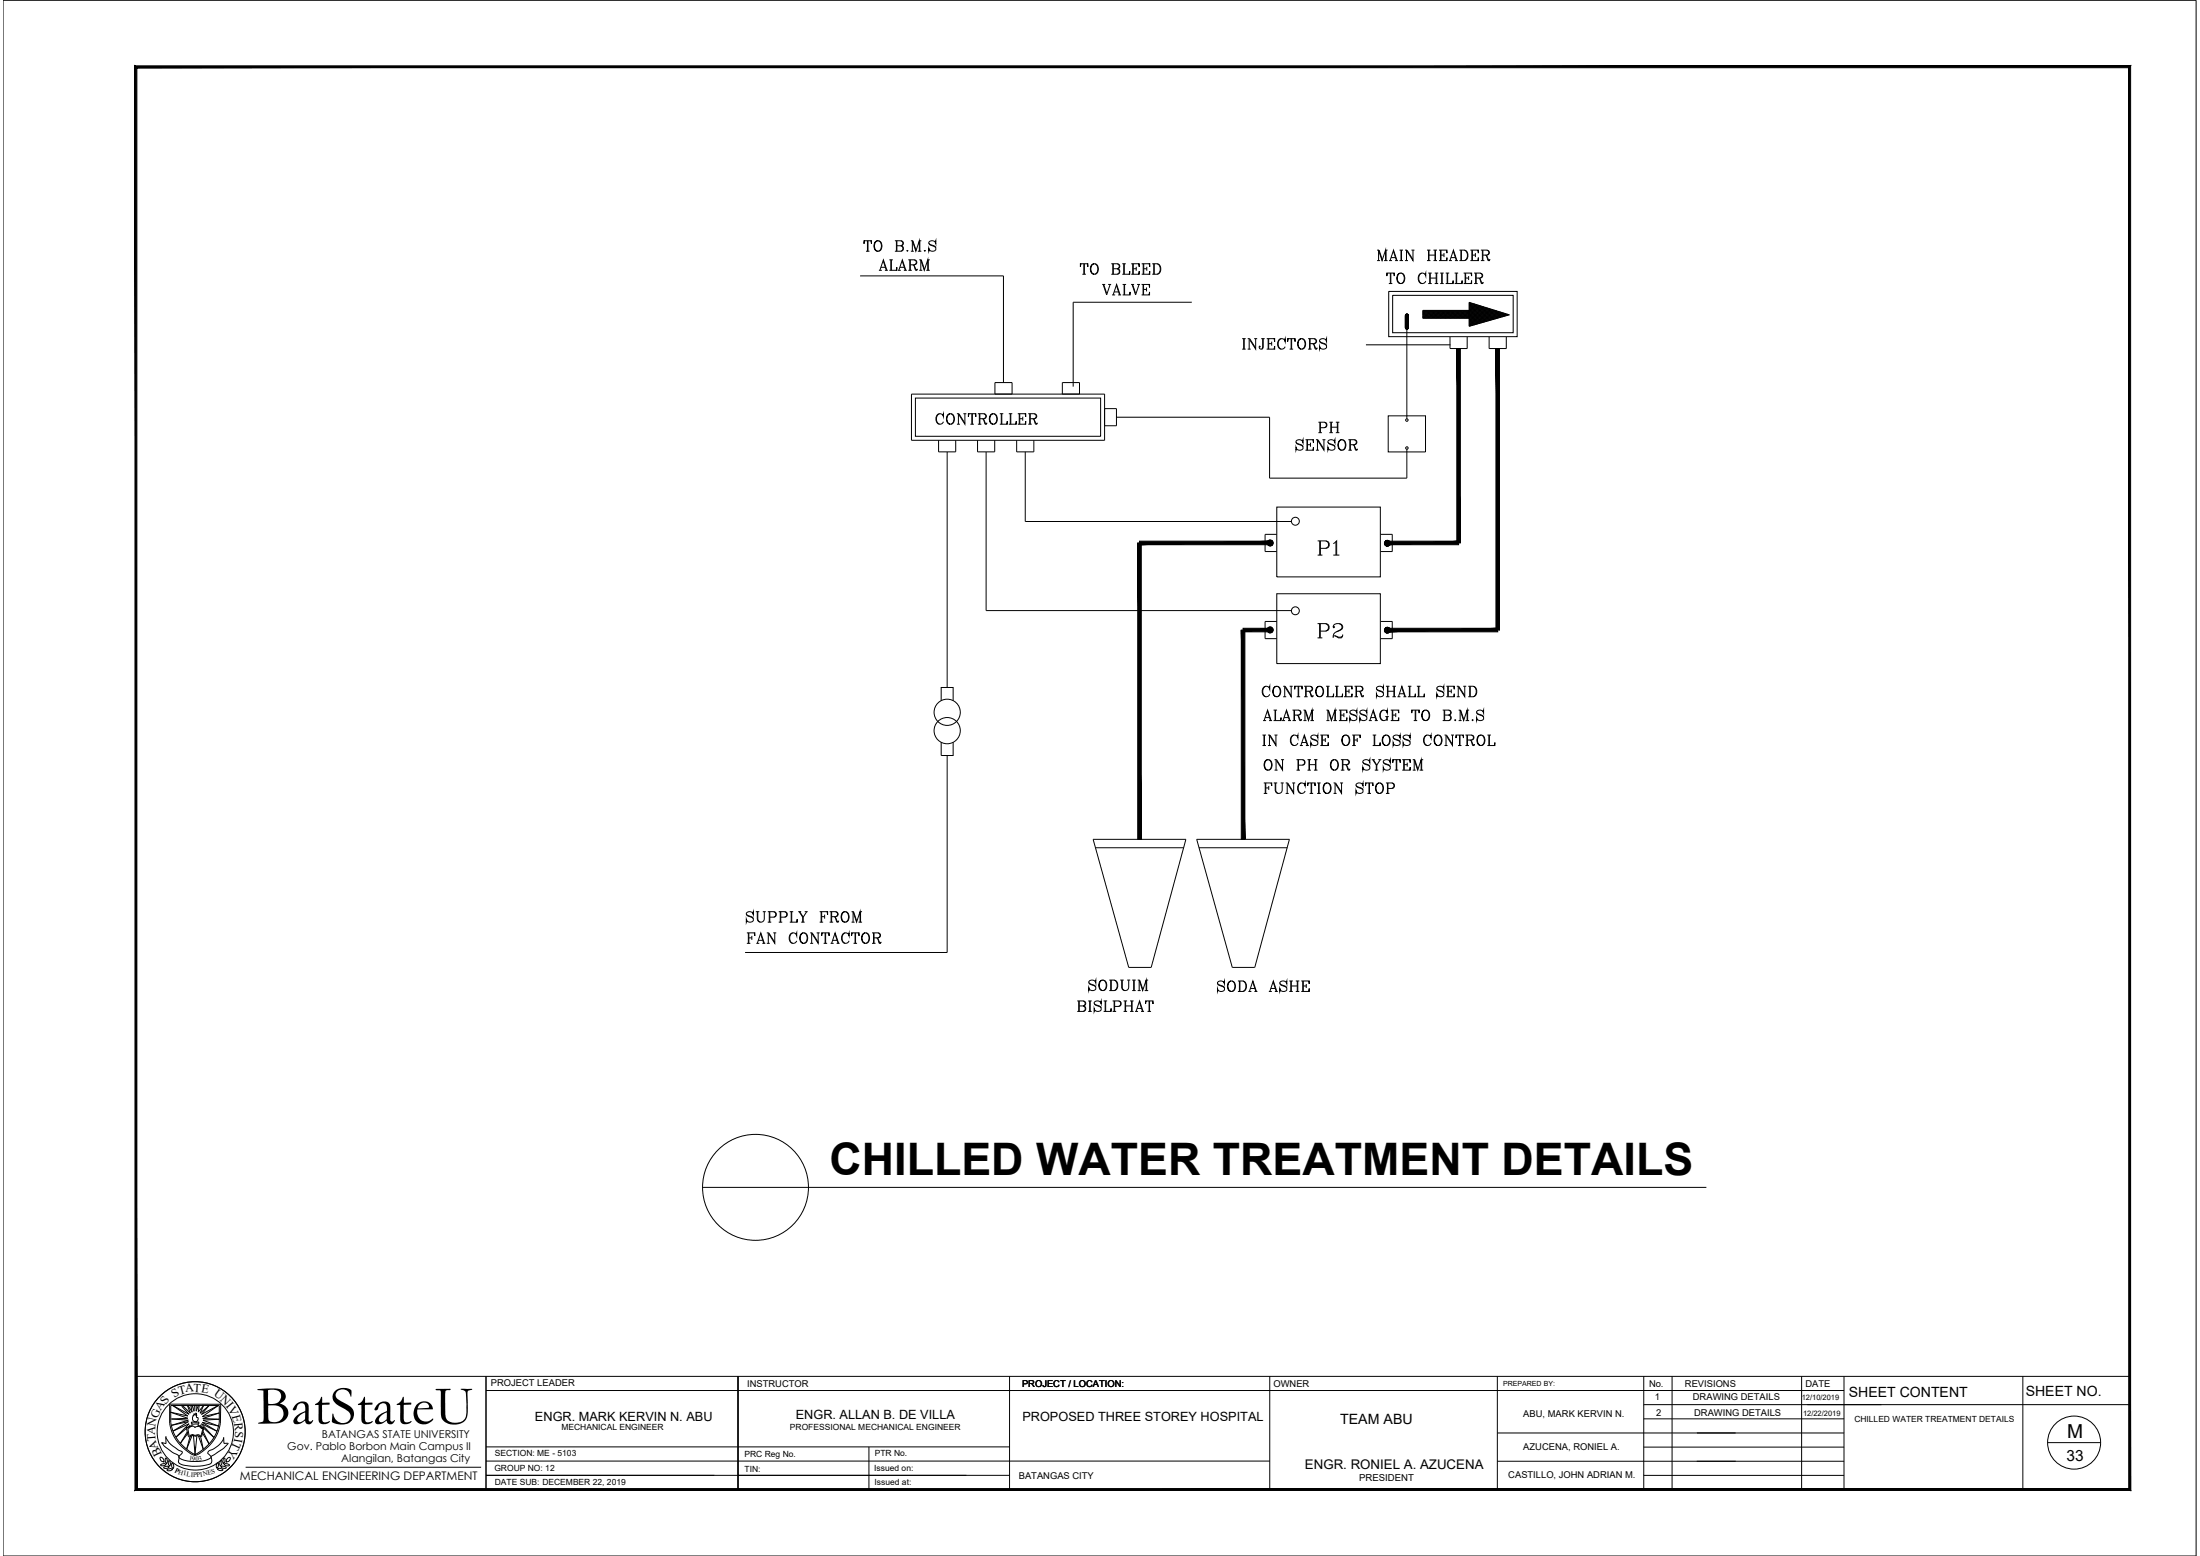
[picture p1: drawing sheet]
<svg xmlns="http://www.w3.org/2000/svg" width="420mm" height="297mm" viewBox="0 0 420 297" stroke-linecap="round" stroke-linejoin="round" font-family="sans-serif">
<!-- layer: .1 -->
<path d="M.6 .1h418.8" fill="none" stroke="#000" stroke-width=".19"/>
<!-- layer: 0 -->
<g fill="none" stroke="#000" stroke-width=".19">
<path d="M164.3 52.7h27.3v20.3M227.6 57.7h-22.6v16.1M265.2 55.6h24.6v8.7h-24.6zM266 56.4h23v7.1h-23zM268.5 60l.5 .5M268.6 60l-.2 .1M268.6 60l.4 .4M268.6 60l.4 .4-.6 .6 .6 .7-.6 .6M268.6 60l-.2 .2M268.6 60l.4 .3M268.7 60l-.3 .2M268.7 60l.3 .3"/>
<path d="M268.7 60l-.3 .3M268.7 60l.3 .2M268.8 60l-.4 .4M268.8 60l.2 .1M271.7 59.3l1.5 1.5M271.7 59.5l1.3 1.3M271.7 59.8l1 1M271.7 59.3l8.9-.1 2.4 2.4M271.7 59.3v1.5M271.8 59.3h-.1M271.9 59.3l1.6 1.5M272 59.3l-.3 .2"/>
<path d="M272.2 59.3l1.5 1.5M272.2 59.3l-.5 .4M272.4 59.3l1.5 1.5M272.5 59.3l-.8 .7 .8 .8M272.7 59.3l1.5 1.5M272.7 59.3l-1 .9M272.9 59.3l1.5 1.5M273 59.3l-1.3 1.2 .3 .3M273.1 59.3l1.5 1.5M273.2 59.3l-1.5 1.4M273.4 59.3l1.5 1.5M273.4 59.3l-1.5 1.5"/>
<path d="M273.6 59.3l1.5 1.5M273.7 59.3l-1.5 1.5M273.9 59.3l1.5 1.5M273.9 59.3l-1.5 1.5M274.1 59.3l1.5 1.5M274.2 59.3l-1.5 1.5M274.4 59.3l1.5 1.5M274.4 59.3l-1.5 1.5M274.6 59.3l1.5 1.5M274.6 59.3l-1.5 1.5M274.8 59.3l1.5 1.5M274.9 59.3l-1.5 1.5"/>
<path d="M275.1 59.3l1.5 1.5M275.1 59.3l-1.5 1.5M275.3 59.3l1.5 1.5M275.4 59.3l-1.5 1.5M275.5 59.3l1.6 1.5M275.6 59.3l-1.5 1.5M275.8 59.3l1.5 1.5M275.8 59.3l-1.5 1.5M276 59.3l1.5 1.5M276.1 59.3l-1.5 1.5M276.3 59.3l1.5 1.5M276.3 59.3l-1.5 1.5"/>
<path d="M276.5 59.3l1.5 1.5M276.6 59.3l-1.5 1.5M276.8 59.3l1.5 1.5M276.8 59.3l-1.5 1.5M277 59.3l1.5 1.5M277 59.3l-1.5 1.5M277.2 59.3l1.5 1.5M277.3 59.3l-1.5 1.5M277.5 59.3l1.5 1.5M277.5 59.3l-1.5 1.5M277.7 59.3l1.5 1.5M277.8 59.3l-1.5 1.5"/>
<path d="M278 59.3l1.5 1.5M278 59.3l-1.5 1.5M278.2 59.3l1.5 1.5M278.2 59.3l-1.5 1.5M278.4 59.3l1.5 1.5M278.5 59.3l-1.5 1.5M278.7 59.3l1.5 1.5M278.7 59.3l-1.5 1.5M278.9 59.3l1.5 1.5M279 59.3l-1.5 1.5M279.2 59.3l2.6 2.6M279.2 59.3l-1.5 1.5"/>
<path d="M279.4 59.3l2.6 2.6M279.4 59.3l-1.5 1.5M279.6 59.3l2.6 2.5M279.7 59.3l-1.5 1.5M279.9 59.3l2.5 2.5M279.9 59.3l-1.5 1.5M280.1 59.3l2.5 2.4M280.2 59.3l-1.5 1.5M280.4 59.3l2.4 2.4M280.4 59.3l-1.5 1.5M280.6 57.7l7.7 2.4-7.7 2.2zM280.6 59l2.5 2.6 2.4-2.4"/>
<path d="M280.6 58.8l2.7 2.7M280.6 58.5l2.9 3M280.6 58.3l3.1 3.1M280.6 58l3.3 3.3M280.6 57.8l3.5 3.5M280.7 57.7l-.1 .2M280.8 57.8l3.5 3.4M280.9 57.8l-.3 .3M281.1 57.9l-.5 .5M281.2 57.9l3.3 3.3M281.3 57.9l-.7 .7M281.4 58l-.8 .8"/>
<path d="M281.5 58l3.1 3.1M281.6 58l-1 1.1M281.8 58.1l-2.7 2.7M281.9 58.1l2.9 3M282 58.2l-2.6 2.6M282.2 58.2l-2.6 2.6M282.2 58.2l2.8 2.8M282.4 58.3l-2.5 2.5M282.7 58.4l-2.4 2.4M283.1 58.5l-2.5 2.5M283.5 58.6l-2.9 2.9M283.6 58.6l2.2 2.2"/>
<path d="M283.6 58.7l-3 3M283.8 58.7l-3.2 3.3M284 58.8l2 2M284 58.8l-3.4 3.4M284.2 58.8l-3.4 3.4M284.3 58.9l1.8 1.8M284.4 58.9l-3.3 3.2M284.6 58.9l-3.1 3.1-.9-.8M284.6 59l1.7 1.7M284.7 59l-2.9 3M284.9 59.1l-2.8 2.8M285 59.1l1.5 1.5 .8-.8"/>
<path d="M285.1 59.1l-2.6 2.7M285.3 59.2l-2.5 2.5M285.3 59.2l1.4 1.3M285.7 59.3l-2.2 2.2M285.7 59.3l1.2 1.2M285.8 59.3l-2 2.1M286.2 59.5l-1.7 1.7M286.6 59.6l-1.4 1.4M286.9 59.7l-1.1 1.1M287.4 59.8l.4 .4M287.5 59.9l-.7 .6M287.7 59.9l-.5 .5"/>
<path d="M287.8 60l.2 .2M287.9 60l-.4 .3M174.1 75.2h36.9v8.8h-36.9zM174.8 76h35.4v7.3h-35.4zM190 75.2v-2.2h3.3v2.2M202.9 75.2v-2.2h3.3v2.2M211 78h2.2v3.3h-2.2M213.2 79.6h29.3v11.7h26.2v-5.5M260.9 65.8h16.1M265.1 79.4h7.1v6.9h-7.1zM268.4 60.3a.31 .31 0 0 1 .3-.3 .31 .31 0 0 1 .3 .3M268.4 60.3v2.2"/>
<path d="M268.4 60.4l.6 .7-.6 .6M268.4 60.3l.6 .7-.6 .7 .6-.7M268.4 60.3l.6 .6-.6 .7M268.4 60.6l.5-.5-.5 .5M268.4 60.6l.6 .7-.6 .6M268.4 60.8l.6 .7-.6 .6M268.4 61.2l.6 .7-.6 .6M268.4 61.4l.6 .7-.6 .6 .1 .1M268.4 61.5l.6 .6-.5 .6 .5-.5M268.4 61.6l.6 .6-.5 .6M268.4 61.8l.6 .6-.4 .4M268.4 62.5l.3 .3 .3-.3"/>
<path d="M268.4 62l.6 .6-.2 .2-.4-.4M268.4 62.4l.4 .4 .2-.2M268.4 61.1l.6 .6M268.4 61.1l.6 .7M268.4 61.2l.6 .6M268.4 61.3l.6 .6M268.4 61.4l.6 .6M268.4 61.5l.6 .7M268.4 61.6l.6 .6M268.4 61.8l.6 .6M268.4 61.8l.6 .7M268.4 61.9l.6 .6"/>
<path d="M268.4 62l.6 .6M268.4 62l.6 .7M268.4 62.1l.5 .6M268.4 62.3l.5 .5-.5-.5M268.4 62.6l.2 .2M268.4 60.9l.6 .7M268.4 60.8l.6 .6M268.4 60.7l.6 .6M268.4 60.6l.6 .6M268.4 60.5l.6 .7M268.4 60.4l.6 .6M268.4 60.2l.6 .7"/>
<path d="M268.4 62.5a.31 .31 0 0 0 .3 .3 .31 .31 0 0 0 .3-.3M268.4 60.2l.6 .7-.6 .6M268.4 60.2l.6 .6M268.4 60.1l.6 .6-.6 .7 .6 .6M268.4 60.1l.6 .6-.6 .6M268.4 60.1l.6 .5-.6 .7M268.5 60.1l.5 .5M268.5 60l.5 .5-.6 .7 .6 .6M268.5 60l.5 .5-.6 .6M268.5 60l-.1 .1M268.9 60l-.5 .6M268.9 60.1l-.5 .6"/>
<path d="M269 60.1l-.6 .6M269 60.1l-.1-.1-.5 .5 .6 .6M269 60.1l-.6 .7M269 60.1l-.6 .6 .6 .7M269 60.2l-.6 .6M269 60.2l-.2-.2-.4 .4M269 62.5l-.3 .3v17.2M269 62.2l-.5 .5 .5-.5M269 62l-.6 .6 .2 .2M269 60.3v2.2M269 60.9l-.6 .6M269 60.8l-.6 .7"/>
<path d="M269 60.8l-.6 .6M269 60.6l-.6 .7 .6 .6M269 60.6l-.6 .6M269 60.4l-.6 .7M269 60.3l-.6 .7 .6 .6M269 60.3l-.6 .6M269 60.2l-.6 .7M269 61.1l-.6 .7 .6 .6-.4 .4 .4-.4M269 61.1l-.6 .7M269 61.2l-.6 .7M269 61.2l-.6 .6M269 61.3l-.6 .6"/>
<path d="M269 61.3l-.6 .7M269 61.4l-.6 .6M269 61.4l-.6 .7M269 61.5l-.6 .6M269 61.5l-.6 .7M269 61.6l-.6 .6 .5 .6-.5-.6M269 61.6l-.6 .7M269 61.7l-.6 .6M269 61.7l-.6 .7 .4 .4M269 61.7l-.6 .7M269 61.8l-.6 .6M269 61.8l-.6 .7"/>
<path d="M269 61.9l-.6 .7M269 62.3l-.5 .5M269 62.3l-.6-.6 .6 .7M269 61.5l-.6-.6 .6 .6M271.7 60.2l.5 .6M271.7 60.7l.1 .1M271.7 60.8h8.9M276.9 64.3v2.2h3.3v-2.2M280.1 60.8l2.4-2.5 2.7 2.7M280.6 60.8l2.3-2.4 2.5 2.5M280.6 60.9l1.1 1.1M280.6 61.4l.7 .7"/>
<path d="M280.6 61.6l.5 .6M280.6 61.9l.3 .3M280.6 62.1l.1 .2M284.4 64.3v2.2h3.3v-2.2M285.6 60.9l-2.3-2.3-2.7 2.6M287.1 60.4l-1.1-1-1.8 1.9M287.3 60.4l-.9-.9-1.6 1.6M287.4 60.3l-.6-.7-1.3 1.3M287.6 60.3l-.5-.6-.9 1M288 60l-.2 .2M288.1 60.1h.1M179.2 84v2.3h3.3v-2.3"/>
<path d="M180.9 86.3v44.9M186.7 84v2.3h3.3v-2.3M188.3 86.3v30.3h58.3M194.2 84v2.3h3.2v-2.3M195.8 86.3v13.3h50.8M243.8 96.8h19.8v13.3h-19.8zM243.8 102h-2.2v3.3h2.2M243.8 113.3h19.8v13.4h-19.8zM243.8 118.6h-2.2v3.3h2.2M263.7 118.6h2.2v3.3h-2.2M263.7 102h2.2v3.3h-2.2M179.7 133.8v-2.6h2.3v2.6"/>
<path d="M179.7 141.7v2.5h2.3v-2.5M180.9 144.2v37.6h-38.6M209.2 161.8h16.8M229 161.8h16.8M215.6 184.7l-6.8-24.5h17.7l-6.6 24.5M235.3 184.7l-6.8-24.5h17.8l-6.7 24.5M134.2 226.7h191.7"/>
<circle cx="247.4" cy="99.5" r=".76"/>
<circle cx="268.7" cy="80.2" r=".24"/>
<circle cx="268.7" cy="85.5" r=".24"/>
<circle cx="247.4" cy="116.6" r=".76"/>
<circle cx="180.9" cy="139.5" r="2.5"/>
<circle cx="180.9" cy="136" r="2.5"/>
<circle cx="144.3" cy="226.7" r="10.1"/>
</g>
<g fill="#000" stroke="#000" stroke-width=".19">
<path d="M278.2 66.5l.7 37.1v-37.1zM278.2 66.5l.7 37.1h-.7z"/>
<path d="M285.7 66.5l.7 53.8v-53.8zM285.7 66.5l.7 53.8h-.7z"/>
<path d="M217.6 103.3v.7l25.3-.7zM217.6 104l25.3-.7v.7z"/>
<path d="M217.3 103.6l.7 56.6v-56.6zM217.3 103.6l.7 56.6h-.7z"/>
<path d="M237.4 119.9v.7l4.9-.7zM237.4 120.6l4.9-.7v.7z"/>
<path d="M242.1 103.5l.5 .1-.6 .1zM242 103.7l.6-.1zM242 103.7h.6l-.5 .1z"/>
<path d="M242.1 103.8l.5-.1-.5 .2zM242.1 103.9l.5-.2zM242.1 103.9l.5-.2-.4 .3z"/>
<path d="M242.2 104l.4-.3-.3 .4zM242.6 103.7l-.3 .4zM242.6 103.7l-.2 .5-.1-.1z"/>
<path d="M242.2 119.9l.1-.1 .3 .4zM242.2 119.9l.4 .3zM242.2 119.9l.4 .3-.5-.2zM242.1 120v.1l.5 .1z"/>
<path d="M242.2 103.3l.1-.1 .3 .4zM242.2 103.3l.4 .3zM242.2 103.3l.4 .3-.5-.2zM242.1 103.4l.5 .2zM242.1 103.4l.5 .2-.5-.1z"/>
<path d="M242.6 103.7v.5h-.2zM242.6 103.7v.5zM242.6 103.7l.1 .5h-.1zM242.6 103.7l.1 .5zM242.6 103.7l.2 .4-.1 .1zM242.6 103.7l.2 .4zM242.6 103.7l.4 .3-.2 .1zM242.6 103.7l.4 .3v-.1z"/>
<path d="M242.4 119.7h.2v.5zM242.4 119.7l.2 .5zM242.3 119.8l.1-.1 .2 .5z"/>
<path d="M242.4 103.1h.2v.5zM242.4 103.1l.2 .5zM242.3 103.2l.1-.1 .2 .5z"/>
<path d="M242.7 103.1l.1 .1-.2 .4zM242.7 103.1l-.1 .5zM242.6 103.1h.1l-.1 .5z"/>
<path d="M242.8 119.8l.2 .1-.4 .3zM242.8 119.8l-.2 .4zM242.7 119.7l.1 .1-.2 .4zM242.7 119.7l-.1 .5zM242.6 119.7h.1l-.1 .5z"/>
<path d="M243 103.3v.1l-.4 .2zM243 103.3l-.4 .3zM242.8 103.2l.2 .1-.4 .3z"/>
<path d="M242.6 103.7l.5 .1-.1 .1zM242.6 103.7l.5 .1zM242.6 103.7h.5v.1z"/>
<path d="M242.6 103.7l.5-.2v.2zM242.6 103.6l.5-.1zM242.6 103.6l.4-.2 .1 .1z"/>
<path d="M264.4 103.7h.5l-.5 .2zM264.4 103.9l.5-.2zM264.4 103.9l.5-.2-.4 .3z"/>
<path d="M264.5 103.4l.4 .3-.5-.1zM264.4 103.6l.5 .1zM264.4 103.6l.5 .1h-.5z"/>
<path d="M264.5 104l.4-.3-.3 .4zM264.9 103.7l-.3 .4zM264.9 103.7l-.2 .5-.1-.1z"/>
<path d="M264.9 103.7l-.1 .5h-.1zM264.9 103.7l-.1 .5zM265 103.7v.6l-.2-.1z"/>
<path d="M264.7 119.8h.1l.2 .5zM264.7 119.8l.3 .5zM264.6 119.9l.1-.1 .2 .5zM264.6 119.9l-.1 .1 .4 .3z"/>
<path d="M264.7 103.2h.1l.2 .5zM264.7 103.2l.3 .5zM264.6 103.3l.1-.1 .2 .5zM264.6 103.3l-.1 .1 .4 .3z"/>
<path d="M265 103.7l.1 .5-.1 .1zM265 103.7l.1 .5zM265 103.7l.2 .5h-.1z"/>
<path d="M265 119.8h.1l-.1 .5zM265 119.8v.5zM264.8 119.8h.2v.5z"/>
<path d="M265 103.2h.1l-.1 .5zM265 103.2v.5zM264.8 103.2h.2v.5z"/>
<path d="M265 103.7l.3 .4-.1 .1zM265 103.7l.3 .4zM265 103.7l.4 .3-.1 .1zM265 103.7l.4 .3zM265 103.7l.5 .2-.1 .1z"/>
<path d="M265.2 103.3v.7l13.4-.7zM265.2 104l13.4-.7v.7z"/>
<path d="M265.2 119.9v.7l20.8-.7zM265.2 120.6l20.8-.7v.7z"/>
<path d="M265.2 119.8l.1 .1-.3 .4zM265.2 119.8l-.2 .5zM265.1 119.8h.1l-.2 .5z"/>
<path d="M265.2 103.2l.1 .1-.3 .4zM265.2 103.2l-.2 .5zM265.1 103.2h.1l-.2 .5z"/>
<path d="M265 103.7h.5v.2zM265 103.7h.5z"/>
<path d="M265 103.7h.5v-.1zM265 103.7l.4-.3 .1 .2zM265 103.7l.4-.3zM265 103.7l.3-.4 .1 .1z"/>
<path d="M237.1 120.3l.6 39.9v-39.9zM237.1 120.3l.6 39.9h-.6z"/>
<path d="M242.1 120.1l.5 .1-.6 .1zM242 120.3l.6-.1zM242 120.3h.6l-.5 .1z"/>
<path d="M242.1 120.4l.5-.1-.5 .2zM242.1 120.5l.5-.2zM242.1 120.5l.5-.2-.4 .3z"/>
<path d="M242.2 120.6l.4-.3-.3 .4zM242.6 120.3l-.3 .4zM242.6 120.3l-.2 .5-.1-.1zM242.6 120.3l-.2 .5zM242.6 120.3v.5h-.2zM242.6 120.3v.5zM242.6 120.3l.1 .5h-.1z"/>
<path d="M242.6 120.3l.2 .4-.1 .1zM242.6 120.3l.2 .4zM242.6 120.3l.4 .3-.2 .1zM242.6 120.3l.4 .3v-.1z"/>
<path d="M242.6 120.3l.5 .1-.1 .1zM242.6 120.3l.5 .1zM242.6 120.3h.5v.1z"/>
<path d="M242.6 120.3l.5-.2v.2zM242.6 120.2l.5-.1zM242.6 120.2l.4-.2 .1 .1zM243 119.9l-.4 .3 .4-.2z"/>
<path d="M264.4 120.3h.5l-.5 .1zM264.4 120.4l.5-.1zM264.4 120.4l.5-.1-.4 .3z"/>
<path d="M264.5 120l.4 .3-.5-.1zM264.4 120.2l.5 .1zM264.4 120.2l.5 .1h-.5z"/>
<path d="M264.5 120.6l.4-.3-.3 .4zM264.9 120.3l-.3 .4zM264.9 120.3l-.2 .5-.1-.1z"/>
<path d="M264.9 120.3l-.1 .5h-.1zM264.9 120.3l-.1 .5zM265 120.3v.5h-.2z"/>
<path d="M265 120.3l.1 .5h-.1zM265 120.3l.1 .5zM265 120.3l.2 .5h-.1z"/>
<path d="M265 120.3l.3 .4-.1 .1zM265 120.3l.3 .4zM265 120.3l.4 .3-.1 .1zM265 120.3l.4 .3zM265 120.3l.5 .1-.1 .2z"/>
<path d="M265 120.3h.5v.1zM265 120.3h.5z"/>
<path d="M265 120.3h.5v-.1zM265 120.3l.4-.3 .1 .2zM265 120.3l.4-.3zM265 120.3l.3-.4 .1 .1z"/>
</g>
<!-- layer: template -->
<g fill="none" stroke="#000" stroke-width=".19">
<path d="M.6 .1v296.9h418.8v-296.9M26 262.7h380.7M31.2 279l.1 .1a.62 .62 0 0 0-.7-.8v.1a.74 .74 0 0 0 .7 .7M31.7 274.4v1.2l-.8-.2M31.7 279.5l-.3 .3a.44 .44 0 0 1-.7-.2h.1a.7 .7 0 0 1 .9 0M31.7 274.3v.2l.3 .4a6.2 6.2 0 0 0 2.4 2.1l.3 .1a.37 .37 0 0 1-.2 .6l-.2 .2a.41 .41 0 0 0-.1 .4 .41 .41 0 0 0 .4 .3 6.6 6.6 0 0 0 5.7-.4l-.1-.2-.2-.3a.48 .48 0 0 1-.3-.6 .48 .48 0 0 1 .6-.3 3.7 3.7 0 0 0 2.4-2.4l.1 1.1h.8a7.8 7.8 0 0 1-2.8 2.3l-.4 .2-.1 .3a.85 .85 0 0 1-.5 1.3 8.6 8.6 0 0 1-5.5-.2l-.2-.3 .1-.6a.81 .81 0 0 0-.8-1l-.7-.4a4.2 4.2 0 0 1-1.7-1.5l-.1-.2h.2M31.8 274.3h-.1M31.9 279.4h-.1a.81 .81 0 0 1-.2-1 .63 .63 0 0 1 .2 1M32.4 268.1h9.8l-.1 3.6a8 8 0 0 1-4.9 6.2 8.1 8.1 0 0 1-4.8-6.2zM32.5 279.9h-.1a.84 .84 0 0 1-.2-1 .49 .49 0 0 1 .3 .7l-.1 .3M35.8 273.4l-1.4 2.1 1.4-1.8M35.8 268.3l.6 1.5-1.5-1.5-.2 .2 1.4 1.5-3.1-1.7 2.9 2-3.4-.7 3.4 1.1-3.2 .2 3.3 .2-3.3 1 3.3-.7-3 1.8 3.1-1.4-2.5 2.6 2.7-2.3"/>
<path d="M35.9 272.7l.3-.1a.72 .72 0 0 1 1.1-.1 .85 .85 0 0 1 1.3 .2h.1l-.3 1.4-.4-.2-.8 .1-.4-.1-.6 .2zM35.9 268.3l.8 1.3-.2-1.2 .2-.1 .4 1.1v-1.1M36.6 271.4v.1a.32 .32 0 0 0 .1 .4 .32 .32 0 0 0 .4 0l.8-.1 .1-.3h-1.4M36.7 272.1v.1l-1.1 .3 .4 1.7a.36 .36 0 0 0 .3 .1 .36 .36 0 0 0 .3-.2l.7 .1a.77 .77 0 0 1 1 0h.2l.4-1.6-.4-.1-.4-.3h-.3M36.7 271.8v.4M36.7 274l-1.1 2.6 .7-2.3M37.1 277.7a8.1 8.1 0 0 0 4.8-6.1v-3.3h-9.3v3.3a8.1 8.1 0 0 0 4.8 6.1M37.1 276.2h.3M37.1 276.3h.3M37.2 271.4a.76 .76 0 0 1-.2-1.3l.1-.2 .3 .2v-.3l.2 .4a.32 .32 0 0 0 .2 .5l-.1 .5-.5 .2M37.3 276.6h-.1M37.4 276.5h-.2"/>
<path d="M37.5 268.3v1.1l.4-1.1M37.6 274.1l-.4 3.5-.2-3.5M37.8 271.8v.4M37.9 274.1l.9 2.6-.5-2.5M38 268.3l-.1 1.3 1-1.3-.7 1.5 1.7-1.5-1.4 1.7 3.2-1.7-3.1 2.1 3.3-.7-3.2 1.1 3.2 .1-3.1 .2 2.9 1.1-3.1-.7 2.8 1.7-2.9-1.4 2.4 2.6-2.7-2.4M38.8 273.3l1.1 2.3-1.2-2M41.4 279.3l.2-.1a.52 .52 0 0 1 .1 .8l-.2 .2a.37 .37 0 0 1-.3-.3 .37 .37 0 0 1 .2-.3zM42 279.8h.1a.7 .7 0 0 0 .1-1v.1a.92 .92 0 0 0-.1 1M42.2 280l.4-.1a.47 .47 0 0 1 .6 .3l-.7 .1zM42.6 279.4h.1a.7 .7 0 0 0 .1-1.1l-.2 .7 .1 .4M42.8 279.5l.4-.1a.46 .46 0 0 1 .6 .3l-.7 .1zM43.3 279l-.1 .1a.61 .61 0 0 1 .8-.8v.1a.73 .73 0 0 1-.8 .7"/>
<path d="M92.8 262.7v21.6M92.8 265.4h259.4M92.8 278.9h149.7M92.8 276.2h100M140.9 262.7v21.6M165.9 276.2v8.1M192.8 262.7v21.6M242.5 262.7v21.6M286 279h66.2M286 273.6h66.2M286 262.7v21.6M313.9 270.9h38.3"/>
<path d="M313.9 268.1h92.8M313.9 262.7v21.6M313.9 276.3h38.3M319.3 262.7v21.6M344.1 262.7v21.6M352.2 262.7v21.6M386.3 262.7v21.6M391.1 275.4h10.1M31.3 280.1a.76 .76 0 0 1 1 0 .58 .58 0 0 1-1 0zM32.9 280.5l-.3 .2a.45 .45 0 0 1-.7-.1l.1-.1a.72 .72 0 0 1 .9 0M33.1 280.3h-.1a.81 .81 0 0 1-.2-1 .63 .63 0 0 1 .3 1M41.5 280.4h.1a.85 .85 0 0 1 .9 .1l.1 .1a.63 .63 0 0 1-1.1-.2z"/>
<path d="M46.9 280.1h45M92.8 281.6h100M313.9 281.7h38.3"/>
<circle cx="37.3" cy="273.3" r="9.6"/>
<circle cx="37.3" cy="273.3" r="7.3"/>
<circle cx="396.1" cy="275.4" r="5.1"/>
</g>
<path d="M26.1 284.2l-.3 .3 380.7-.3zM25.8 284.5l380.7-.3 .4 .3zM406.5 12.9v271.3l.4 .3zM406.5 12.9l.4-.3v271.9zM26.1 12.9h380.4l.4-.3zM25.8 12.6h381.1l-380.8 .3zM25.8 12.6l.3 271.6v-271.3zM25.8 12.6l.3 271.6-.3 .3z" fill="#000" stroke="#000" stroke-width=".19"/>
<text font-size="10.6" x="49" y="271.8">BatStateU</text>
<text font-size="8.6" x="158.4" y="224.3">CHILLED WATER TREATMENT DETAILS</text>
<g font-size="6.2">
<text x="250.5" y="107.2">P1</text>
<text x="250.5" y="123.1">P2</text>
</g>
<g font-size="5.3">
<text x="166.5" y="52.9">ALARM</text>
<text x="205" y="53.6">TO BLEED</text>
<text x="261.8" y="51.2">MAIN HEADER</text>
<text x="209.2" y="57.5">VALVE</text>
<text x="263.5" y="55.4">TO CHILLER</text>
<text x="177.4" y="82.2">CONTROLLER</text>
<text x="250.5" y="84">PH</text>
<text x="246.2" y="87.1">SENSOR</text>
<text x="239.9" y="134.4">CONTROLLER SHALL SEND</text>
<text x="239.9" y="143.6">IN CASE OF LOSS CONTROL</text>
<text x="240.2" y="152.8">FUNCTION STOP</text>
<text x="141.5" y="177.4">SUPPLY FROM</text>
<text x="141.5" y="181.3">FAN CONTACTOR</text>
<text x="206.7" y="190.5">SODUIM</text>
<text x="231.4" y="190.5">SODA ASHE</text>
<text x="204.6" y="194.4">BISLPHAT</text>
</g>
<g font-size="4.9">
<text x="163.7" y="49">TO B.M.S</text>
<text x="236" y="67.7">INJECTORS</text>
<text x="239.9" y="138.6">ALARM MESSAGE TO B.M.S</text>
<text x="240.2" y="148.2">ON PH OR SYSTEM</text>
</g>
<text font-size="3.7" x="394.8" y="274.6">M</text>
<text font-size="2.9" x="394.7" y="278.8">33</text>
<g font-size="2.7">
<text x="353.1" y="266.7">SHEET CONTENT</text>
<text x="386.9" y="266.4">SHEET NO.</text>
<text x="255.9" y="271.9">TEAM ABU</text>
</g>
<text font-size="2.5" x="249.2" y="280.5">ENGR. RONIEL A. AZUCENA</text>
<g font-size="2.4">
<text x="102.2" y="271.2">ENGR. MARK KERVIN N. ABU</text>
<text x="152" y="270.9">ENGR. ALLAN B. DE VILLA</text>
<text x="195.3" y="271.3">PROPOSED THREE STOREY HOSPITAL</text>
</g>
<g font-size="2.3">
<text x="30.6" y="269.4" transform="rotate(-56 30.6 269.4)">AS</text>
<text x="33.3" y="266.8" transform="rotate(-33 33.3 266.8)">S</text>
<text x="34.3" y="266.2" transform="rotate(-15 34.3 266.2)">T</text>
<text x="35.4" y="265.8" transform="rotate(-6 35.4 265.8)">A</text>
<text x="36.9" y="265.7" transform="rotate(3 36.9 265.7)">T</text>
<text x="38.4" y="265.8" transform="rotate(11 38.4 265.8)">E</text>
<text x="40.7" y="266.4" transform="rotate(36 40.7 266.4)">U</text>
<text x="41.9" y="267.3" transform="rotate(46 41.9 267.3)">N</text>
<text x="43.1" y="268.5" transform="rotate(51 43.1 268.5)">I</text>
<text x="43.5" y="269" transform="rotate(62 43.5 269)">V</text>
<text x="29.6" y="274" transform="rotate(-85 29.6 274)">A</text>
<text x="29.7" y="272.3" transform="rotate(-78 29.7 272.3)">N</text>
<text x="29.8" y="275.1" transform="rotate(-94 29.8 275.1)">T</text>
<text x="30.1" y="270.9" transform="rotate(-66 30.1 270.9)">G</text>
<text x="44.3" y="270.3" transform="rotate(75 44.3 270.3)">E</text>
<text x="44.7" y="275.2" transform="rotate(114 44.7 275.2)">T</text>
<text x="44.7" y="271.7" transform="rotate(84 44.7 271.7)">R</text>
<text x="44.8" y="274.5" transform="rotate(100 44.8 274.5)">I</text>
<text x="44.9" y="273.2" transform="rotate(94 44.9 273.2)">S</text>
<text x="30.3" y="276.5" transform="rotate(-110 30.3 276.5)">A</text>
<text x="31" y="277.7" transform="rotate(-115 31 277.7)">B</text>
<text x="44.1" y="276.5" transform="rotate(122 44.1 276.5)">Y</text>
<text x="45.8" y="282.6">MECHANICAL ENGINEERING DEPARTMENT</text>
</g>
<g font-size="2.1">
<text x="61.5" y="274.5">BATANGAS STATE UNIVERSITY</text>
<text x="54.9" y="276.8">Gov. Pablo Borbon Main Campus II</text>
<text x="65.2" y="279.1">Alangilan, Batangas City</text>
</g>
<g font-size="1.8">
<text x="93.8" y="264.6">PROJECT LEADER</text>
<text x="142.7" y="264.7">INSTRUCTOR</text>
<text x="195.2" y="264.7">PROJECT / LOCATION:</text>
<text x="243.2" y="264.7">OWNER</text>
<text x="314.9" y="264.7">No.</text>
<text x="316" y="267.3">1</text>
<text x="321.8" y="264.7">REVISIONS</text>
<text x="323.3" y="267.4">DRAWING DETAILS</text>
<text x="344.8" y="264.7">DATE</text>
<text x="290.9" y="270.5">ABU, MARK KERVIN N.</text>
<text x="316.3" y="270.3">2</text>
<text x="323.6" y="270.3">DRAWING DETAILS</text>
<text x="290.9" y="276.8">AZUCENA, RONIEL A.</text>
<text x="194.6" y="282.4">BATANGAS CITY</text>
<text x="259.6" y="282.8">PRESIDENT</text>
<text x="288.1" y="282.1">CASTILLO, JOHN ADRIAN M.</text>
</g>
<g font-size="1.6">
<text x="107.2" y="273">MECHANICAL ENGINEER</text>
<text x="150.9" y="273">PROFESSIONAL MECHANICAL ENGINEER</text>
<text x="354.2" y="271.5">CHILLED WATER TREATMENT DETAILS</text>
<text x="94.4" y="280.8">GROUP NO: 12</text>
<text x="94.5" y="278">SECTION: ME - 5103</text>
<text x="142.2" y="278.1">PRC Reg No.</text>
<text x="142.2" y="280.9">TIN:</text>
<text x="167" y="280.8">Issued on:</text>
<text x="167" y="278">PTR No.</text>
<text x="94.5" y="283.6">DATE SUB: DECEMBER 22, 2019</text>
<text x="167" y="283.6">Issued at:</text>
</g>
<g font-size="1.4">
<text x="344.1" y="267.3">12/10/2019</text>
<text x="344.3" y="270.3">12/22/2019</text>
</g>
<g font-size="1.3">
<text x="287.1" y="264.6">PREPARED BY:</text>
<text x="33.3" y="280.9" transform="rotate(27 33.3 280.9)">P</text>
<text x="34" y="281.3" transform="rotate(17 34 281.3)">H</text>
<text x="35" y="281.6" transform="rotate(8 35 281.6)">I</text>
<text x="35.6" y="281.7" transform="rotate(10 35.6 281.7)">L</text>
<text x="36.1" y="278.7" transform="rotate(9 36.1 278.7)">1</text>
<text x="36.4" y="281.9" transform="rotate(3 36.4 281.9)">I</text>
<text x="36.7" y="278.8">90</text>
<text x="36.9" y="281.9">P</text>
<text x="37.6" y="281.9" transform="rotate(-8 37.6 281.9)">PI</text>
<text x="38" y="278.8" transform="rotate(-14 38 278.8)">3</text>
<text x="38.8" y="281.9" transform="rotate(-13 38.8 281.9)">N</text>
<text x="39.8" y="281.6" transform="rotate(-14 39.8 281.6)">E</text>
<text x="40.5" y="281.4" transform="rotate(-15 40.5 281.4)">S</text>
</g>
</svg>
